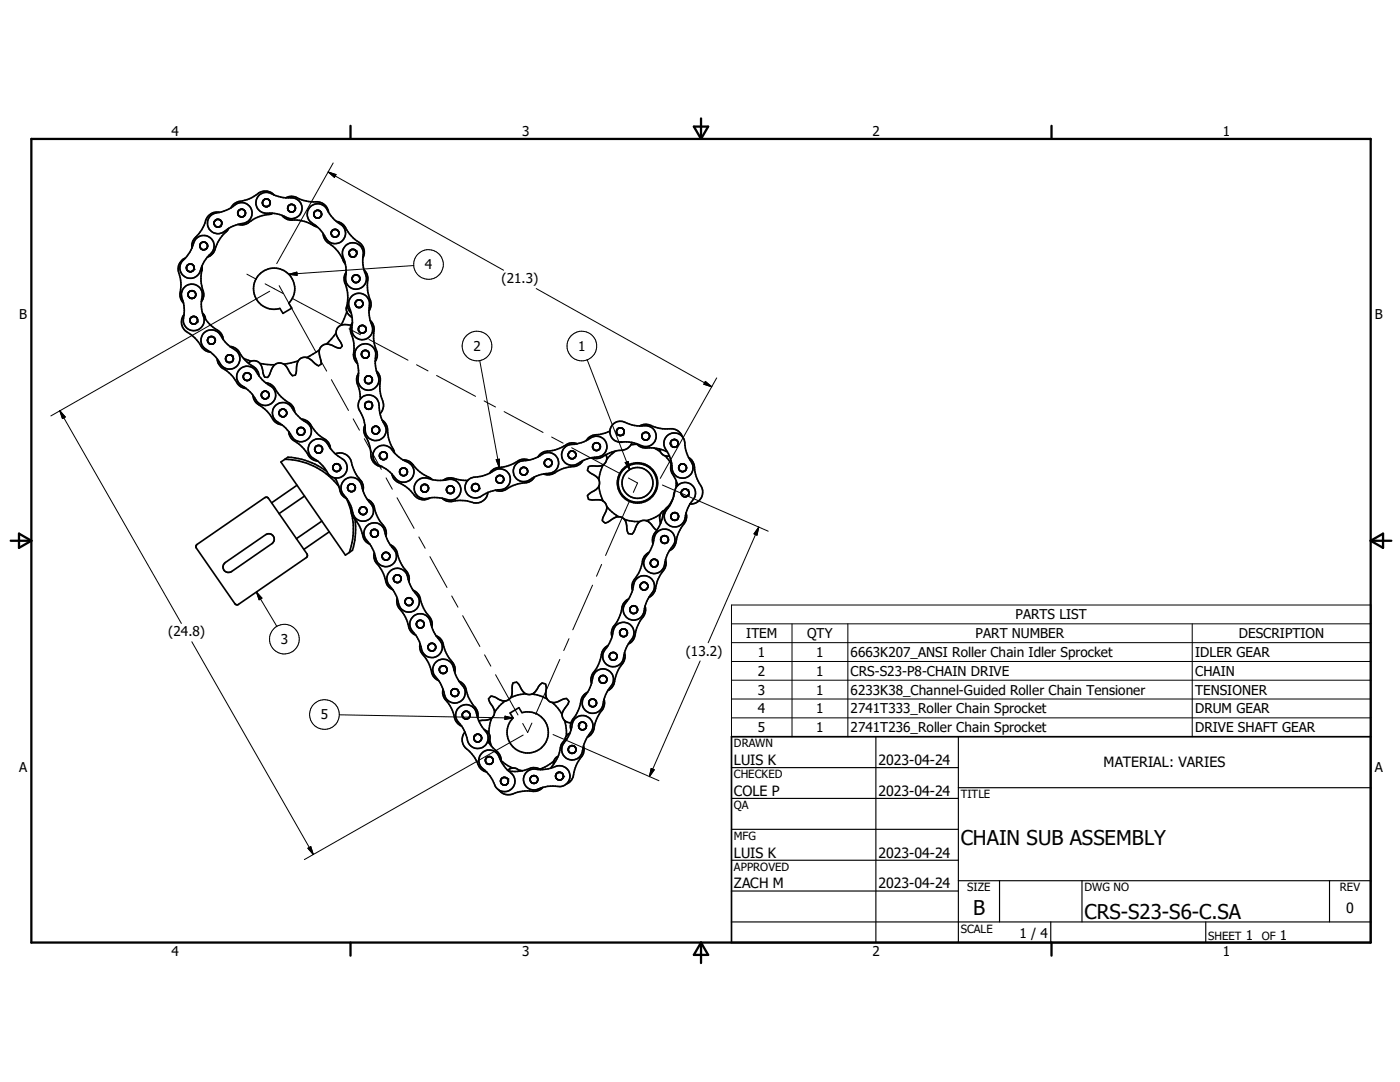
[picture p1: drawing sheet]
<svg xmlns="http://www.w3.org/2000/svg" width="279mm" height="216mm" viewBox="0 0 279 216" stroke-linecap="round" stroke-linejoin="round" font-family="sans-serif">
<g fill="none" stroke="#000" stroke-width=".33">
<path d="M51.7 38.9a2.27 2.27 0 0 1 2.9 0l2.4 .6a3.1 3.1 0 0 1 2.1 .2 2.11 2.11 0 0 1 .8 3.1 2.11 2.11 0 0 1-3.1 .4 8.8 8.8 0 0 0-4.1-.7 2.09 2.09 0 0 1-1-3.6zM53 39.7h.1M54.7 38.9a2.51 2.51 0 0 0-3.6 0 8.4 8.4 0 0 1-3.8 1.4l-.7 .5-.5 .7M57.1 39.5a2.44 2.44 0 0 1 2.6 .2 9.6 9.6 0 0 0 4 .6 2.33 2.33 0 0 1 1.9 2.1M36.8 57.4a2.13 2.13 0 0 1 2.7-.3 2.13 2.13 0 0 1 .7 2.6 8.2 8.2 0 0 0 .6 4 2.12 2.12 0 0 1-2.6 2.2 2.12 2.12 0 0 1-1.5-2.9 8.6 8.6 0 0 0-.5-4l.1-.9zM37 51.5a2.47 2.47 0 0 0-1.2 3.4 8.1 8.1 0 0 1 .1 4l.2 .8 .5 .7M37.3 53.7v.2M37.7 52.7a.78 .78 0 0 1 1 .5 .78 .78 0 0 1-.4 1 .78 .78 0 0 1-1-.3M37.7 52.7a.77 .77 0 0 0-.4 1.2M37.7 52.7l-.1 .1M39 47.8a2.12 2.12 0 0 1 3.3 0 2.12 2.12 0 0 1-.6 3.2 8.6 8.6 0 0 0-1.9 3.5 2.11 2.11 0 0 1-3.3 .4 2.11 2.11 0 0 1 .4-3.3 9 9 0 0 0 2-3.6zM40.3 53.2v.2a9.1 9.1 0 0 0 .3 5.1l-.1 1.2-.3 .5"/>
<path d="M40.3 53.2v.2M40.3 53.8v.2M42.9 44a.77 .77 0 0 1 1.1-.1 .77 .77 0 0 1 .1 1.1M42.9 44a.77 .77 0 0 0 .1 1.1 .77 .77 0 0 0 1.1-.1M42.9 44h.1M43.9 42.4a2.45 2.45 0 0 0-3 2.1 11.7 11.7 0 0 1-2.4 3.5l-.2 .9v.6M44.2 44.9l-.1 .1M45.5 45.7l-.2 .4a9.1 9.1 0 0 0-2.6 4.1l-.6 .7-.7 .4M45.6 45.6l-.5 .7M47.5 44.8a3.2 3.2 0 0 0 2.4-1.1 2.13 2.13 0 0 0-.5-2.9 2.13 2.13 0 0 0-2.9 .4 9.3 9.3 0 0 1-3.8 1.4 2.12 2.12 0 0 0-.8 3.3 2.12 2.12 0 0 0 3.3 0l.4-.3M47.5 44.8l-1.9 .8M47.8 43.2l.2 .1"/>
<path d="M48.7 41.9l.1 .2M48.8 43l-.1 .1M48.8 43l-.4 .3-.6-.1M48.8 42.1l.2 .5-.2 .4M48.8 42.1a.76 .76 0 0 0-1.1-.1 .76 .76 0 0 0 .1 1.2M48.9 42.2l.1 .2M51.5 55a4.1 4.1 0 0 1 6-.4 4.1 4.1 0 0 1 .1 5.9l.6 1-1.7 1-.6-1a4.1 4.1 0 0 1-4.6-1.6 4.1 4.1 0 0 1 .2-4.9zM54.1 42.6l-.4 .1a9.1 9.1 0 0 0-4.5 2l-.8 .2-.9-.1M54.4 42.6l-.9 .2M56.3 43a2.56 2.56 0 0 0 2.5 .9 9.8 9.8 0 0 1 4 1.1h.2M61.9 41.3a2.16 2.16 0 0 1 3.6 1 7.9 7.9 0 0 0 2.9 2.8 2.12 2.12 0 0 1-.6 3.3 2.12 2.12 0 0 1-3-1.4 11.7 11.7 0 0 0-3.1-3.1 2.13 2.13 0 0 1 .2-2.6zM62.4 44.9l.9 .4"/>
<path d="M62.9 43.3v.1M63.7 42h.1M64.5 46.6a2.67 2.67 0 0 0 1.5 2.2 9.3 9.3 0 0 1 2.6 3.2l.2 .1M67.2 44.2a2.64 2.64 0 0 1 2 1.7 8.8 8.8 0 0 0 2.9 2.8 2.47 2.47 0 0 1 .3 2.8M68.4 51.7l.5 1M69.1 54.3a2.47 2.47 0 0 0-.1 2.7 11.4 11.4 0 0 1 .4 4.2l.2 .6 .5 .7M69.9 51.1l.1 .1M70.3 59.1a2.15 2.15 0 0 1 2.6-.2 2.15 2.15 0 0 1 .8 2.5 8.7 8.7 0 0 0 .7 4 2.12 2.12 0 0 1-2.4 2.4 2.12 2.12 0 0 1-1.7-2.9 8.8 8.8 0 0 0-.7-4v-.9zM70.3 55.7v.2M72.6 53.8a9.2 9.2 0 0 1-.1-3.5 2.12 2.12 0 0 0-2.9-1.7 2.12 2.12 0 0 0-.9 3.2l.3 1.5 .1 1M72.6 53.8l.2 .5a2.13 2.13 0 0 1-1.5 3.4 2.13 2.13 0 0 1-2.2-2.9v-.5M72.6 53.8a3.1 3.1 0 0 1 .7 3.1l.3 2a3.3 3.3 0 0 1 .2 2.9l-.2 .3"/>
<path d="M36.7 62.8a2.45 2.45 0 0 0 1.1 3.8 8.8 8.8 0 0 1 2.6 2.9l.8 .5 .8 .3M37.9 63.9h.1M37.9 63.8v.3M37.9 63.8v.2M37.9 64.1a.77 .77 0 0 0 1.1 .5M37.9 64.1l.2 .3M38 63.5a.77 .77 0 0 1 1.2-.1 .77 .77 0 0 1-.2 1.2M38 63.5l-.1 .3M38 63.5v.1M39.2 64.5l-.2 .1M40.4 62.5l.3 .3 .3 .9M40.5 62.9a7.3 7.3 0 0 0 3.1 3.1 2.51 2.51 0 0 1 1 1.8"/>
<path d="M43.3 71.6a3.1 3.1 0 0 0 2.1 2.5l1.3 1.4a3.4 3.4 0 0 0 2.1 2h.3M44.6 67.8a9 9 0 0 0 2.7 2.3 2.12 2.12 0 0 1-.5 3.3 2.12 2.12 0 0 1-3.1-1.3l-.6-.8-1.1-1M44.6 67.8a2.9 2.9 0 0 0-2.2-2 2.14 2.14 0 0 0-2.3 1.7 2.14 2.14 0 0 0 1.5 2.5l.4 .3M45.1 72a.78 .78 0 0 0 1.3-.1 .78 .78 0 0 0-.6-1.1 .78 .78 0 0 0-.8 1l.2 .2M45.2 72.1h.1M45.9 69.1a2.46 2.46 0 0 1 2.2 1.7 8.6 8.6 0 0 0 2.9 2.6l.5 .8 .2 .8M48 73.6a2.16 2.16 0 0 1 3.4 1 8.6 8.6 0 0 0 3 2.7 2.13 2.13 0 0 1-.5 3.4 2.13 2.13 0 0 1-3.1-1.3 8.6 8.6 0 0 0-3-2.8 2.06 2.06 0 0 1 .2-3zM48.6 71.5l1.5 .6M50.1 72.1a1.61 1.61 0 0 1 1.8 .4M50.1 72.1l-.5 .4M50.5 78.9a2.62 2.62 0 0 0 1.6 2.2 10.8 10.8 0 0 1 2.8 3.1l.5 .3 .9 .3M51.9 72.5l.3 .6 .6 2.2h.6l1-2 .4-.5"/>
<path d="M51.9 72.5l2.9 .3M52.2 78.6v.3M52.3 79.3h.1M53 76.4a3.1 3.1 0 0 1 2.5 2l1.7 1.7a2.57 2.57 0 0 1 1.6 2.2M53.4 78.2h.1M56.6 72.7a1.59 1.59 0 0 0-1.8 .1M59.5 72l-.3 .9-.1 1.5-.2 .4-.5 .2-1.2-1.9-.6-.4M59.5 72l-2.9 .7M61.2 71.3a1.52 1.52 0 0 0-1.7 .7M63.7 69.8l-2.5 1.5M63.7 69.8v1l.4 1.1v.8l-.5 .3-.3-.1-1.2-1.1-.9-.5M65.1 68.6l-.8 .4-.6 .8"/>
<path d="M67.1 66.4l.2 .7 1 2-.4 .4h-.3l-1.5-.7-1-.2M67.1 66.4l-2 2.2M68 64.9a1.54 1.54 0 0 0-.9 1.5M68 64.9l1-.1 1.1 .1M69.2 62.2l.4 .6 .7 .6M69.2 62.2l-1.2 2.7M69.3 60.8l-.2 .7 .1 .7M70.1 64.9a3.5 3.5 0 0 0 .3 2.6 9 9 0 0 1 .2 3.5l.2 .9 .6 .7M70.3 64.4l-.2 .5M70.9 60.8h.1M71 60.2l-.1 .1M71.3 69.4a2.13 2.13 0 0 1 2.7-.5 2.13 2.13 0 0 1 .9 2.6 8.7 8.7 0 0 0 .7 4 2.12 2.12 0 0 1-2.4 2.4 2.12 2.12 0 0 1-1.7-3 8.7 8.7 0 0 0-.7-3.9l.1-.9z"/>
<path d="M71.6 74.5a2.64 2.64 0 0 0-.1 2.7l.4 1.4v1M71.6 66l.1 .1M72.1 79.4a2.13 2.13 0 0 1 2.5-.3 2.13 2.13 0 0 1 1.1 2.3 8.4 8.4 0 0 0 1.3 3.8 2.12 2.12 0 0 1-2 2.7 2.12 2.12 0 0 1-2.1-2.6 8.3 8.3 0 0 0-1.3-3.8 2.09 2.09 0 0 1 .5-2.1zM72.1 70.8l.1 .1M72.2 70.3a.78 .78 0 0 1 1.1-.3 .78 .78 0 0 1 .3 1.1 .78 .78 0 0 1-1.1 .2M72.2 70.3l-.1 .5 .4 .5M72.2 70.3v.1M72.5 71.3l.2 .1M73.7 70.7h.1M73.9 64a3 3 0 0 1 .7 3 9 9 0 0 0 .7 3.5l-.1 .8-.3 .8M74.3 75.5v.2M75.1 74a3 3 0 0 1 .7 3.1 11.3 11.3 0 0 0 .7 3.7l-.2 1.1-.4 .7"/>
<path d="M55.7 82.6l.1 .2M56.9 91.7l.6-.5a14.5 14.5 0 0 1 7.7 2.9M56.9 91.7l-.8 .5 12.8 18.6 .8-.6M56.9 91.7a13.9 13.9 0 0 1 10.7 5.4M57.6 86.1a2.57 2.57 0 0 0 1.6 2.2 8.7 8.7 0 0 1 2.6 3l.8 .5 .8 .2M58.8 82.3l1.4 1.4a2.88 2.88 0 0 1 1.9 2.2 2.13 2.13 0 0 1-1.7 2.2 2.13 2.13 0 0 1-2.4-1.5l-1-1.2-.7-.6M58.8 82.3l-.2-.4a2.15 2.15 0 0 0-3.6-1 2.15 2.15 0 0 0 .9 3.6l.4 .3M59.3 96.8l-5.1 3.5M59.4 85.7l-.1 .1M59.4 86.5l.1 .1M60.2 83.6a2.55 2.55 0 0 1 2.1 1.7 6.7 6.7 0 0 0 2.7 2.4l.6 .7 .4 1.1M60.5 85.5h.1"/>
<path d="M60.8 99l-5.1 3.5M66 89.5l1.4 1.4a2.79 2.79 0 0 1 1.9 2.2 2.13 2.13 0 0 1-1.8 2.3 2.13 2.13 0 0 1-2.4-1.5l-.6-.9-1.1-1M66 89.5a2.88 2.88 0 0 0-2.2-1.9 2.13 2.13 0 0 0-2.3 1.7 2.13 2.13 0 0 0 1.5 2.4l.4 .3M66.5 93.6v.1M66.7 95.3l.4 .4M66.8 95.4l.9 1.9a2.54 2.54 0 0 0 1.5 2.2M66.9 90.6a2.43 2.43 0 0 1 3.4 2.2 8.2 8.2 0 0 0 1.9 3.4l.3 .8-.1 .9M67 92.6h-.2M69.1 99.5l.9 2.4M72.4 97.9l-.1-.5a2.14 2.14 0 0 0-3.1-1.9 2.14 2.14 0 0 0-.3 3.6l.3 .4M72.4 97.9a10.1 10.1 0 0 0 1.9 3.1 2.12 2.12 0 0 1-1.5 3 2.12 2.12 0 0 1-2.5-2.2l-.3-1-.8-1.3M72.8 84.8a2.45 2.45 0 0 0 .4 2.7 8.5 8.5 0 0 1 .9 3.9 2.37 2.37 0 0 0 2.2 1.7"/>
<path d="M73.3 99.6a2.53 2.53 0 0 1 1.5 2.2 11.5 11.5 0 0 0 2.1 3.7l.2 .9-.1 .6M74.4 85.4l-.1 .1M76.3 83.8a3.1 3.1 0 0 1 1.1 3 10.9 10.9 0 0 0 1.3 3.4v.2M77.1 90.4h.1M78.2 94.6a2.5 2.5 0 0 0 1.8 1.9 8.8 8.8 0 0 1 3 2.7 2.33 2.33 0 0 0 2.8 .1M80.4 91.8a9.6 9.6 0 0 1-2.6-2.5 2.12 2.12 0 0 0-3.2 .8 2.12 2.12 0 0 0 1.6 3l.8 .5 1.2 1M80.4 91.8a2.98 2.98 0 0 1 2.2 1.9 2.13 2.13 0 0 1-1.5 2.4 2.13 2.13 0 0 1-2.6-1.1l-.3-.4M80.4 91.8a2.46 2.46 0 0 1 2.3 1.3 9.2 9.2 0 0 0 3.4 2.4l.1 .2M83.3 95.9a2.25 2.25 0 0 1 2.6-.3 8.6 8.6 0 0 0 4.1 0 2.11 2.11 0 0 1 1.9 2.8 2.11 2.11 0 0 1-3.2 1.1 8.3 8.3 0 0 0-4 0 2.1 2.1 0 0 1-1.9-1.3 2.1 2.1 0 0 1 .5-2.3zM84 97.6l.4 .5M84 97.6v.1M84.1 97.1a.77 .77 0 0 1 1-.4 .77 .77 0 0 1 .3 1.1 .77 .77 0 0 1-1 .3"/>
<path d="M84.1 97.1l-.1 .5M84.1 97.1l-.1 .1M84.3 98.1h.1M88.4 95.8a3 3 0 0 1 3.1-.1l1.9 .1M89.1 97.8l.1 .2M93.3 95.9a3.2 3.2 0 0 1 2.5-.8 9.1 9.1 0 0 0 3.3-1.4 2.11 2.11 0 0 1 2.7 1.8 2.11 2.11 0 0 1-2.4 2.2 9.7 9.7 0 0 0-3.8 1.5 2.08 2.08 0 0 1-2.4-.7 2.08 2.08 0 0 1 .1-2.6zM97.4 98.3a2.45 2.45 0 0 1-3.6 1.8 8.2 8.2 0 0 0-4 0l-.8-.2-.8-.5M102.9 92.7l1-.7a9 9 0 0 0 4.8-1.6 2.11 2.11 0 0 1 2.8 1.9 2.11 2.11 0 0 1-2.5 2.2 8.4 8.4 0 0 0-3.8 1.5 2.08 2.08 0 0 1-2.4-.8 2.08 2.08 0 0 1 .1-2.5zM104.3 93.3h.1M104.8 94.7h.1M105.6 91.8a2.99 2.99 0 0 0-3.1 .7 9.6 9.6 0 0 1-3.4 .9l-1 .6-.4 .4M106.7 95.2a2.48 2.48 0 0 1-2.4 1.2 9.1 9.1 0 0 0-3.7 1.4l-.9 .2-.8-.2"/>
<path d="M113.9 91.5h.2M114 90h.1M114.5 91.5h.1M115.2 88.6a2.99 2.99 0 0 0-3.1 .7 11.7 11.7 0 0 1-3.7 .9l-.5 .3-.6 .7M116.3 91.9a2.6 2.6 0 0 1-2.4 1.2 8.3 8.3 0 0 0-3.7 1.5l-.8 .1-.9-.1M117 87.9l-1 .4-1.4 .4a2.14 2.14 0 0 0-2.4 2.8 2.14 2.14 0 0 0 3.6 .7l.9-.4 1.4-.5M117 87.9a3.1 3.1 0 0 1 2.5-.8 2.12 2.12 0 0 1 1.6 2.5 2.12 2.12 0 0 1-2.5 1.6l-.5 .1M118.3 89v.2M119.5 97a4.8 4.8 0 0 1-1.9 1.5l-.2 .2a.7 .7 0 0 0 .3 1h1.8l.9 .3M119.5 97l.3 1.5 .6 1.5M119.5 95.7l.2 .7-.2 .6M120.4 92.7l-1.1 .3h-1.6a.7 .7 0 0 0-.5 .8 .7 .7 0 0 0 .7 .6l.2 .1a2.95 2.95 0 0 1 1.4 1.2"/>
<path d="M120.4 92.7l-.6 1.5-.3 1.5M121 90.7l.1 1M121.1 91.7l-.2 .6-.5 .4M121.7 86a11.3 11.3 0 0 1-3.6 1l-.5 .3-.6 .6M122.8 90l-1.7 1.7M123.8 88.2h1.7l1.5 .3M124.2 88.2h-.5M126.1 88.3a2.46 2.46 0 0 1-2.6 1.6 8.8 8.8 0 0 0-3.6 1.4l-.9 .2-.8-.2M127 88.5a3 3 0 0 0 3.1 .9l1.4 .2 1.7 .6M127.1 88.7l-1.2 .1M127.6 85a9.6 9.6 0 0 1-3.4-.9 2.09 2.09 0 0 0-2.5 1.8 2.09 2.09 0 0 0 2.1 2.3M127.6 85a2.97 2.97 0 0 1 2.6 .5 2.13 2.13 0 0 1 .2 2.9 2.13 2.13 0 0 1-2.9 .3l-.5-.2"/>
<path d="M127.6 85a2.56 2.56 0 0 1 2.7 .1 8.4 8.4 0 0 0 4 .5 2.44 2.44 0 0 1 1.9 1.5M130.5 89.4l1.3 .8M131.7 89.6l.1 .6M131.8 90.2l.4 .5 .6 .3M132.8 91h.8M132.8 91l1.2 1.6M133.1 87a2.14 2.14 0 0 1 2.5-.4 2.14 2.14 0 0 1 1.1 2.3 8.5 8.5 0 0 0 1.5 3.7 2.12 2.12 0 0 1-1.9 2.8 2.12 2.12 0 0 1-2.2-2.5 8.5 8.5 0 0 0-1.5-3.7 2.05 2.05 0 0 1 .5-2.2zM134 92.4a2.9 2.9 0 0 0 .8 3.1l.5 1.4M134.4 99.3l-1.1 1.8M134.6 98.1l-.2 1M134.7 87.7h.1M134.9 95.9v1.4"/>
<path d="M135.3 96.8a2.09 2.09 0 0 1 2.8 .1 2.09 2.09 0 0 1 .2 2.8 8.2 8.2 0 0 0-1.7 4.2 2.12 2.12 0 0 1-3.3 .8 2.12 2.12 0 0 1 .1-3.4 12.4 12.4 0 0 0 1.5-4zM137.4 91.3a2.56 2.56 0 0 1 1.2 2.4 8.8 8.8 0 0 0 1.5 3.7 2.39 2.39 0 0 1-2.4 3.2M39.3 108.6l13.6-9.3 .3-.1 .4 .2 7.7 11.1 .1 .4-.2 .4-13.9 9.4-.4-.2-7.7-11.2-.1-.3zM44.8 112.4l8.2-5.7a1.09 1.09 0 0 1 1.6 .3 1.09 1.09 0 0 1-.3 1.5l-8.1 5.5a1.1 1.1 0 0 1-1.4-.2 1.1 1.1 0 0 1 0-1.4zM64.2 104l-5.1 3.5M65.7 106.1l-5.1 3.5M70.1 101.2a2.57 2.57 0 0 0 .9 2.6 11.2 11.2 0 0 1 1.7 3.9l.4 .4 .7 .5M70.3 102.8a14.2 14.2 0 0 1-.6 7.4M70.8 103.6a14.6 14.6 0 0 1-.5 6.2l-.6 .4M71.7 102.2h.1M73.1 102.4l-.1 .1M73.1 101.5h.1"/>
<path d="M73.2 105a2.14 2.14 0 0 1 2.4-.5 2.14 2.14 0 0 1 1.3 2 9 9 0 0 0 2 3.5 2.12 2.12 0 0 1-1.5 3 2.12 2.12 0 0 1-2.5-2.1 8 8 0 0 0-2-3.5 2.07 2.07 0 0 1 .3-2.4zM74.7 110.3a2.57 2.57 0 0 0 .8 2.6 11.1 11.1 0 0 1 1.8 3.8l.4 .5 .7 .5M75.4 106l.1 .2M76.3 111.3h.1M77.7 110.6h.1M77.9 108.7a2.55 2.55 0 0 1 1.5 2.2 8.9 8.9 0 0 0 2 3.4l.3 .9-.1 .8M79.3 119.4a2.62 2.62 0 0 0 .8 2.5 7 7 0 0 1 1.5 3.4l.4 .8 1 .6M81.6 116.1a12.2 12.2 0 0 0 2 3.3 2.12 2.12 0 0 1-1.7 2.7 2.12 2.12 0 0 1-2.5-2.1l-.3-1-.7-1.3M81.6 116.1l-.2-.5a2.13 2.13 0 0 0-3-2 2.13 2.13 0 0 0-.3 3.7l.3 .4M82.3 119.6v.1M82.4 117.8a2.63 2.63 0 0 1 1.6 2.2 11.4 11.4 0 0 0 2.1 3.7l.2 .9-.1 .5M120.4 100l.5 .5 .2 .5"/>
<path d="M121.1 101l-.1 1-.6 1.1a.74 .74 0 0 0 .1 1 .74 .74 0 0 0 1-.1l1.4-.8 .5-.1M121.1 101l1.1 1.2 1.2 .9M123.4 103.1l.7 .1 .5 .4M124.6 103.6a7.2 7.2 0 0 0 3.1 .5M124.6 103.6l.4 .8 .1 1.3a.71 .71 0 0 0 .5 .9 .71 .71 0 0 0 .9-.5l.6-1.3 .6-.7M125.5 119.5a2.47 2.47 0 0 0-1.5 2.3 8.5 8.5 0 0 1-1.7 3.5l-.3 .9 .1 .9M126.9 115.6a2.12 2.12 0 0 1 3.2-.1 2.12 2.12 0 0 1-.3 3.2 8.6 8.6 0 0 0-1.4 3.8 2.11 2.11 0 0 1-3.3 .8 2.11 2.11 0 0 1 .1-3.4 8.1 8.1 0 0 0 1.4-3.8zM127.8 117v.2M127.8 116.7h.1M128.9 103.9l.8 .5 1.4 1.4M128.9 103.9l-.6-.1-.6 .3M129.2 117.3h.1"/>
<path d="M129.5 110.2a2.51 2.51 0 0 0-1.4 2.3 8.5 8.5 0 0 1-1.8 3.5l-.2 .9 .1 .9M131 106.4a2.12 2.12 0 0 1 3.2-.2 2.12 2.12 0 0 1-.3 3.2 8.6 8.6 0 0 0-1.4 3.8 2.12 2.12 0 0 1-3.3 .8 2.12 2.12 0 0 1 .1-3.4 8.2 8.2 0 0 0 1.4-3.8zM131.8 102.6a2.51 2.51 0 0 0 0 1.8M131.8 102.6l-1.4 .8-1.5 .5M131.8 104.4h.1M131.9 107.5v.3M131.9 107.4h.1M132.6 101.8l-.4 .2-.4 .6M132.8 111.7a3 3 0 0 1-1 3 9.9 9.9 0 0 0-1.1 3.3l-.5 .7-.7 .5M133.3 108v.1M133.4 101.1a2.57 2.57 0 0 0-1.2 2.1 8.8 8.8 0 0 1-1.8 3.6l-.2 .8 .1 .9M133.6 100.9l-.2 .2"/>
<path d="M134 102.7l-.1 .2M136.9 102.4a3 3 0 0 1-1 3 9.4 9.4 0 0 0-1.1 3.3l-.5 .7-.7 .5M80.9 120.3v.1M83.8 128.4a2.57 2.57 0 0 0 .9 2.6 8.6 8.6 0 0 1 1.6 3.6l.5 .7 .8 .5M85.5 129.4h.1M85.6 128.7l-.2 .3M86.2 125.1a8.9 8.9 0 0 0 1.8 3.1 2.12 2.12 0 0 1-1.4 3 2.12 2.12 0 0 1-2.6-2.2l-.3-.9-.7-1.4M86.2 125.1l-.2-.4a2.14 2.14 0 0 0-3.1-2 2.14 2.14 0 0 0-.2 3.7l.3 .3M86.8 128.7h.1M87 126.8a2.54 2.54 0 0 1 1.6 2.2 8.8 8.8 0 0 0 1.9 3.5l.3 .8v.9M87.8 133.2v.1M88 134.2l.1 .1"/>
<path d="M88.4 137.5a2.57 2.57 0 0 0 .9 2.6 9.1 9.1 0 0 1 1.6 3.6l.5 .7 .7 .5M90 138.5h.1M90.8 134.2l.3 .9 .9 1.3a2.13 2.13 0 0 1-.3 3.7 2.13 2.13 0 0 1-3.1-2l-.5-1.4-.5-.9M90.8 134.2l-.2-.5a2.14 2.14 0 0 0-3.1-2 2.14 2.14 0 0 0-.3 3.7l.4 .4M91.4 137.8h.1M91.6 135.9a2.53 2.53 0 0 1 1.5 2.2 11.7 11.7 0 0 0 2.1 3.7l.2 .6-.1 .9M100.8 139.9a4.3 4.3 0 0 1-2.2-.9l-.3-.1a.67 .67 0 0 0-.6 .4 .67 .67 0 0 0 0 .7l.9 1.5 .1 .7M100.8 139.9l-1.2 1-.9 1.3M101.9 139.2l-.5 .5-.6 .2M104.9 138.4a4.4 4.4 0 0 1-1.4-1.9l-.4-.4-.4 .1a.8 .8 0 0 0-.5 .9v1.3l-.3 .8M104.9 138.4l.7 .2 .6-.1M104.9 138.4l-1.5 .3-1.5 .5"/>
<path d="M106.2 138.5a4.1 4.1 0 0 0 1.6-1.9 .74 .74 0 0 1 .9-.2 .74 .74 0 0 1 .3 1l-.1 1.2 .3 .9M106.2 138.5l1.5 .3 1.5 .7M109.2 139.5l.4 .4 .6 .3M117.3 138.1a2.93 2.93 0 0 0-1.1 2.7 2.13 2.13 0 0 0 2.5 1.5 2.13 2.13 0 0 0 1.7-2.3l.1-.5M117.3 138.1a9.8 9.8 0 0 0 1.1-3.4 2.12 2.12 0 0 1 3.3-.7 2.12 2.12 0 0 1-.1 3.3l-.7 1.3-.4 .9M117.3 138.1a2.58 2.58 0 0 0-1.5 2.3 8.8 8.8 0 0 1-1.7 3.6l-.3 .8 .2 .9M119.6 135.3h.1M120.5 139.6a2.58 2.58 0 0 1-.7 2.5 8.9 8.9 0 0 0-1.4 3.8l-.5 .7-.7 .5M121 135.9v.1M121.4 128.8a2.47 2.47 0 0 0-1.5 2.3 8.8 8.8 0 0 1-1.7 3.6l-.3 .8 .2 .9M123 124.7a2.12 2.12 0 0 1 3.1 .2 2.12 2.12 0 0 1-.4 3.1 8.5 8.5 0 0 0-1.4 3.8 2.12 2.12 0 0 1-3.3 .8 2.12 2.12 0 0 1 .1-3.4 8.6 8.6 0 0 0 1.4-3.8zM123.7 126h.1"/>
<path d="M124.6 130.3a3.1 3.1 0 0 1-1 3 10 10 0 0 0-1.1 3.3l-.5 .7-.7 .5M125.1 126.6h.1M125.9 122.2l.1 .1M126.3 120.9l-.2 .1M127.1 121.3l.1 .2M127.2 121.5a.78 .78 0 0 1-.4 .9 .78 .78 0 0 1-.9-.2M127.2 121.5a.78 .78 0 0 0-1.1-.5 .78 .78 0 0 0-.2 1.2M128.7 120.9a3 3 0 0 1-1 3 9.9 9.9 0 0 0-1.1 3.3l-.5 .8-.7 .5M91.3 141.5a2.16 2.16 0 0 1 2.4-.8 2.16 2.16 0 0 1 1.5 2.1 8.7 8.7 0 0 0 2 3.5 2.12 2.12 0 0 1-1.5 3 2.12 2.12 0 0 1-2.5-2.1 8.3 8.3 0 0 0-2-3.6 2.11 2.11 0 0 1 .1-2.1zM92.4 142.2a.76 .76 0 0 1 1.3 .2M92.4 142.2a.77 .77 0 0 0 .5 1.3 .77 .77 0 0 0 .8-1.1M92.4 142.2l-.1 .2"/>
<path d="M92.8 146.1a2.43 2.43 0 0 0 .7 3.7 12.2 12.2 0 0 1 2.4 3.5l.7 .6 .5 .2M93.6 142.2l.1 .2M94.6 147.5a.77 .77 0 0 1 .8-1 .77 .77 0 0 1 .6 1.1 .77 .77 0 0 1-1.2 .2M94.6 147.5l.2 .3M94.6 147.3v.2M94.8 147.8l.1 .1M96.6 145.6l1 .8M97.3 147.9l.8 1.1a4.9 4.9 0 0 1 1.8 2.1l.1 .8M97.6 146.4l.2 .4-.1 .8M97.7 147.6l.4 1.3M97.7 147.6l-.2 .5M98.1 143.3l-.4 1.5-.1 1.6"/>
<path d="M98.1 143.3a4.1 4.1 0 0 1-2.4 .5h-.1M98.3 152.1l-.1 .2M98.7 142.2l-.2 .6-.4 .5M100 151.9a2.99 2.99 0 0 0-1.8-2.2 2.13 2.13 0 0 0-2.5 1.4 2.13 2.13 0 0 0 1.1 2.6l.3 .4M100 151.9l1.2 1.7a3.3 3.3 0 0 1 1.4 1.5 2.13 2.13 0 0 1-1.5 2.8 2.13 2.13 0 0 1-2.6-1.8l-.7-1.3-.7-.7M100 151.8l1.3 1 1 .4M101.3 155.4l.1 .2M101.5 153.9h2.2M101.8 142.3l1.8-1.1 .6 1a4.1 4.1 0 0 1 5.2 4.2 4.1 4.1 0 0 1-5.8 3.5 4.1 4.1 0 0 1-1.2-6.6zM102.3 153.2l.6 .1 .6 .3M102.3 153.2l-1 .5M103.5 153.6l.8 .2"/>
<path d="M103.5 153.6l.2 .3M105.3 153.9l1-.4a9.3 9.3 0 0 0 5.1-.7 2.12 2.12 0 0 1 2.3 2.4 2.12 2.12 0 0 1-2.9 1.7 8.7 8.7 0 0 0-3.9 .7 2.09 2.09 0 0 1-2.3-1.2 2.09 2.09 0 0 1 .7-2.5zM107.6 153.4a2.53 2.53 0 0 0-2.4 .1l-1.5 .4M107.6 153.4l.3 .2M107.6 153.4h.3M107.9 153.4l.4 .1M108.3 157.1a2.63 2.63 0 0 1-2.6 .7 8.7 8.7 0 0 0-3.9 .7 2.39 2.39 0 0 1-2.2-.8M110.2 140.2a3.8 3.8 0 0 0 2.3-.7l.3-.1a.69 .69 0 0 1 .5 1.1l-.1 .2a3.5 3.5 0 0 0-1 1.9M110.2 140.2l1.1 1.1 .9 1.3M110.5 151.8l-1.2 1-1.4 .6M110.5 151.8v.7M110.9 154.8a.79 .79 0 0 0 .5 .8 .79 .79 0 0 0 .9-.3"/>
<path d="M110.9 154.8v.2M111.1 154.3l-.2 .5M111.1 154.3a.78 .78 0 0 1 1 0 .78 .78 0 0 1 .2 1M111.1 154.3l-.1 .2M111.4 150.9l-.5 .4-.4 .5M112.2 142.6l.1 .6 .4 .6M112.4 155.1l-.1 .2M112.7 143.8l.6 .3 .6 .2M112.7 143.8l.3 1.5v1.6M113 146.9l-.3 .8M113.2 147.4a2.83 2.83 0 0 0-1 2.7 2.13 2.13 0 0 0 2.4 1.5 2.13 2.13 0 0 0 1.7-2.3l.2-.4M113.2 147.4a9.4 9.4 0 0 0 1.1-3.4 2.12 2.12 0 0 1 3.3-.7 2.12 2.12 0 0 1-.1 3.3l-.5 .9-.5 1.4"/>
<path d="M113.2 147.4a2.92 2.92 0 0 0-1.6 2.8 10 10 0 0 1-1.6 3.1M113.8 146.3l-.8 .6M115.5 144.6h.1M115.6 145.2h.1M116.5 148.9a2.58 2.58 0 0 1-.8 2.5 11.3 11.3 0 0 0-1.5 4l-.5 .6-.7 .4M116.9 145.2h.1M146 147h127.6v41.1h-127.6z"/>
<circle cx="38.3" cy="58.8" r=".78"/>
<circle cx="40.7" cy="49.1" r=".77"/>
<circle cx="53.1" cy="40.5" r=".78"/>
<circle cx="58.2" cy="41.5" r=".77"/>
<circle cx="63.4" cy="42.7" r=".78"/>
<circle cx="66.9" cy="46.5" r=".77"/>
<circle cx="70.4" cy="50.5" r=".77"/>
<circle cx="71.1" cy="55.6" r=".77"/>
<circle cx="42.2" cy="67.9" r=".78"/>
<circle cx="49.3" cy="75.2" r=".77"/>
<circle cx="52.9" cy="78.8" r=".77"/>
<circle cx="71.7" cy="60.6" r=".77"/>
<circle cx="72.3" cy="65.7" r=".78"/>
<circle cx="73.5" cy="75.8" r=".78"/>
<circle cx="56.5" cy="82.4" r=".77"/>
<circle cx="60.1" cy="86.1" r=".77"/>
<circle cx="63.6" cy="89.7" r=".78"/>
<circle cx="67.2" cy="93.3" r=".77"/>
<circle cx="70.1" cy="97.3" r=".78"/>
<circle cx="73.6" cy="80.9" r=".77"/>
<circle cx="75" cy="85.8" r=".77"/>
<circle cx="76.5" cy="90.9" r=".78"/>
<circle cx="80.5" cy="94.2" r=".78"/>
<circle cx="89.9" cy="97.7" r=".77"/>
<circle cx="94.9" cy="97.3" r=".77"/>
<circle cx="99.8" cy="95.6" r=".78"/>
<circle cx="104.5" cy="94" r=".77"/>
<circle cx="109.4" cy="92.4" r=".78"/>
<circle cx="114.2" cy="90.8" r=".78"/>
<circle cx="119" cy="89.1" r=".77"/>
<circle cx="123.8" cy="86.1" r=".78"/>
<circle cx="127.2" cy="96.4" r="3.1"/>
<circle cx="127.2" cy="96.4" r="3.9"/>
<circle cx="127.2" cy="96.4" r="4"/>
<circle cx="128.9" cy="87" r=".78"/>
<circle cx="134.6" cy="88.5" r=".77"/>
<circle cx="136.2" cy="93.3" r=".77"/>
<circle cx="136.7" cy="98.4" r=".77"/>
<circle cx="72.5" cy="101.9" r=".77"/>
<circle cx="74.7" cy="106.4" r=".78"/>
<circle cx="77" cy="111" r=".77"/>
<circle cx="79.3" cy="115.5" r=".77"/>
<circle cx="128.5" cy="117" r=".78"/>
<circle cx="130.6" cy="112.4" r=".77"/>
<circle cx="132.6" cy="107.7" r=".77"/>
<circle cx="134.6" cy="103.1" r=".77"/>
<circle cx="81.6" cy="120" r=".77"/>
<circle cx="83.9" cy="124.5" r=".77"/>
<circle cx="86.2" cy="129.1" r=".77"/>
<circle cx="88.5" cy="133.6" r=".77"/>
<circle cx="90.8" cy="138.2" r=".77"/>
<circle cx="120.4" cy="135.6" r=".77"/>
<circle cx="122.4" cy="131" r=".78"/>
<circle cx="124.4" cy="126.3" r=".77"/>
<circle cx="97.7" cy="151.7" r=".78"/>
<circle cx="100.7" cy="155.9" r=".77"/>
<circle cx="106.6" cy="155.5" r=".78"/>
<circle cx="114.2" cy="149.6" r=".77"/>
<circle cx="116.3" cy="144.9" r=".78"/>
<circle cx="118.3" cy="140.2" r=".77"/>
</g>
<g fill="#000">
<circle cx="38.7" cy="53.7" r=".17"/>
<circle cx="43.9" cy="45.2" r=".17"/>
<circle cx="53.1" cy="41.2" r=".17"/>
<circle cx="69.7" cy="50.7" r=".17"/>
<circle cx="71.1" cy="50.1" r=".17"/>
<circle cx="39.4" cy="64.2" r=".17"/>
<circle cx="46.3" cy="71" r=".17"/>
<circle cx="67.1" cy="92.5" r=".17"/>
<circle cx="67.9" cy="93.5" r=".17"/>
<circle cx="73.8" cy="80.2" r=".17"/>
<circle cx="73.9" cy="81.6" r=".17"/>
<circle cx="75.8" cy="91.3" r=".17"/>
<circle cx="84.9" cy="96.7" r=".17"/>
<circle cx="94.3" cy="97.8" r=".17"/>
<circle cx="95.6" cy="97.5" r=".17"/>
<circle cx="123.5" cy="86.9" r=".17"/>
<circle cx="124.2" cy="86.8" r=".17"/>
<circle cx="133.8" cy="88.7" r=".17"/>
<circle cx="137.2" cy="97.8" r=".17"/>
<circle cx="137.4" cy="98.8" r=".17"/>
<circle cx="94.7" cy="146.8" r=".17"/>
<circle cx="95.2" cy="148" r=".17"/>
<circle cx="100.8" cy="156.6" r=".17"/>
<circle cx="101.3" cy="155.5" r=".17"/>
<circle cx="111.3" cy="154.2" r=".17"/>
<circle cx="112.4" cy="155" r=".17"/>
<circle cx="115.5" cy="144.7" r=".17"/>
</g>
<g fill="none" stroke="#000" stroke-width=".46">
<path d="M6.3 27.7h267.3v160.4h-267.3zM70 25.1v2.6M138.5 25.3h2.8l-1.4 2.4zM139.9 23.6v4.1M209.9 25.1v2.6M2.1 107.9h4.2M3.8 106.5l2.5 1.4-2.5 1.4zM273.6 107.9h4.1M273.6 107.9l2.4-1.4v2.8zM70 188.1v2.6M139.9 188.1v4.1M139.9 188.1l1.4 2.4h-2.8z"/>
<path d="M209.9 188.1v2.6"/>
</g>
<g fill="none" stroke="#000" stroke-width=".23">
<path d="M146 153.2h45.3M146 159.3h45.3M174.8 147v41.1M191.3 157.2h82.3M191.3 147v41.1M146 165.5h45.3M146 171.6h45.3M146 177.8h45.3M191.3 175.7h82.3M199.5 175.7v8.3M215.9 175.7v8.3M265.3 175.7v8.3"/>
<path d="M146 184h127.6M209.7 184v4.1M240.6 184v4.1"/>
</g>
<g fill="none" stroke="#000" stroke-width=".2">
<path d="M65.5 34.3l35 19.6M65.5 34.3l1.6 .5-.4 .6zM66.5 32.5l-11.3 20.1M49.3 54.7l1.9 1M52.9 56.6l3.6 2M53.8 58.1l-43.7 24.9M55.7 57l7.3 13.1M57.6 54.7l1.6-.4 .1 .6zM58.2 59.5l9.7 5.2M82.6 53l-25 1.7M107 57.6l35 19.6M63.9 71.8l1.3 2.3"/>
<path d="M66.1 75.8l3.4 6.1M69.6 65.6l2.3 1.2M73.6 67.7l7.8 4.2M83.1 72.8l2.3 1.2M87.1 74.9l7.8 4.2M95.7 72l3.9 21.3M96.6 80l2.3 1.2M117.2 71.8l8.5 21.9M140.8 76.1l1.2 1.1-1.5-.5zM143 75.4l-11.2 20.1M11.9 82l24.3 42.4M11.9 82l1.1 1.2-.5 .3z"/>
<path d="M70.5 83.6l1.2 2.2M72.7 87.5l3.4 6.2M77 95.4l1.3 2.2M79.2 99.3l3.4 6.1M99 91.7l.7-.1-.1 1.7zM100.6 82.1l7.8 4.2M110.1 87.2l2.3 1.2M114.1 89.3l9.6 5.2M124.8 92.3l.6-.2 .3 1.6zM125.4 95.4l1.8 1-.8 1.9M132.2 96.8l21.1 9.2M51.2 118.1l4.1 6.9"/>
<path d="M51.2 118.1l1.1 1.3-.6 .3zM83.6 107.1l1.3 2.3M85.8 111.1l3.4 6.1M90.1 118.9l1.3 2.3M118.3 116.8l-4 8.9M120.1 112.6l-1.1 2.4M125.6 100l-4.7 10.8M151.4 105.2l-10.1 23.1M151.4 105.2l-.3 1.6-.6-.3zM38.3 128.1l24.2 42.4M92.3 122.9l3.5 6.1M96.7 130.7l1.3 2.2"/>
<path d="M98.9 134.6l4.5 8.1M111.7 131.6l-4.8 10.9M113.6 127.4l-1.1 2.4M139.7 131.9l-10.1 23.1M146 120.7h127.6v26.3h-127.6zM146 124.5h127.6M146 128.2h127.6M146 132h127.6M146 135.7h127.6M146 139.5h127.6M158.1 124.5v22.5M169.2 124.5v22.5"/>
<path d="M237.9 124.5v22.5M67.7 142.6l34.7 .7M100.8 142.9l1.6 .4-1.6 .2zM104.4 146.7l-43.7 24.8M106.1 144.3l-.8 1.9-1-1.8M110.4 146.6l21.1 9.2M130 153.3l.6 .3-1 1.4zM146 143.2h127.6M61.5 169.3l.5-.4 .5 1.6z"/>
<circle cx="85.5" cy="52.8" r="2.96"/>
<circle cx="95.2" cy="69" r="2.96"/>
<circle cx="116.1" cy="69.1" r="2.96"/>
<circle cx="56.8" cy="127.5" r="2.96"/>
<circle cx="64.7" cy="142.6" r="2.96"/>
</g>
<path d="M65.5 34.3l1.6 .5-.4 .6zM57.6 54.7l1.6-.4 .1 .6zM140.8 76.1l1.2 1.1-1.5-.5zM11.9 82l1.1 1.2-.5 .3zM99 91.7l.7-.1-.1 1.7zM124.8 92.3l.6-.2 .3 1.6zM51.2 118.1l1.1 1.3-.6 .3zM151.4 105.2l-.3 1.6-.6-.3zM100.8 142.9l1.6 .4-1.6 .2zM130 153.3l.6 .3-1 1.4zM61.5 169.3l.5-.4 .5 1.6z" fill="#000" stroke="#000" stroke-width=".2"/>
<g font-size="4.1">
<text x="191.7" y="168.6">CHAIN SUB ASSEMBLY</text>
<text x="194.2" y="182.5">B</text>
<text x="216.4" y="183.4">CRS-S23-S6-C.SA</text>
</g>
<g font-size="2.8">
<text x="146.5" y="152.6">LUIS K</text>
<text x="175.3" y="152.6">2023-04-24</text>
<text x="220.3" y="153.1">MATERIAL: VARIES</text>
<text x="146.5" y="158.8">COLE P</text>
<text x="175.3" y="158.8">2023-04-24</text>
<text x="146.5" y="171.1">LUIS K</text>
<text x="175.3" y="171.1">2023-04-24</text>
<text x="146.5" y="177.2">ZACH M</text>
<text x="175.3" y="177.2">2023-04-24</text>
<text x="268.6" y="182.1">0</text>
</g>
<g font-size="2.7">
<text x="34.2" y="27.1">4</text>
<text x="104.2" y="27.1">3</text>
<text x="174.1" y="27.1">2</text>
<text x="244" y="27.1">1</text>
<text x="84.8" y="53.8">4</text>
<text x="100.1" y="56.5">(21.3)</text>
<text x="3.8" y="63.7">B</text>
<text x="274.4" y="63.7">B</text>
<text x="94.5" y="70.1">2</text>
<text x="115.4" y="70.1">1</text>
<text x="202.6" y="123.6">PARTS LIST</text>
<text x="33.6" y="127">(24.8)</text>
<text x="56" y="128.5">3</text>
<text x="136.9" y="130.8">(13.2)</text>
<text x="148.9" y="127.3">ITEM</text>
<text x="151.3" y="131.1">1</text>
<text x="161.1" y="127.3">QTY</text>
<text x="162.9" y="131.1">1</text>
<text x="169.8" y="131.1">6663K207_ANSI Roller Chain Idler Sprocket</text>
<text x="194.7" y="127.3">PART NUMBER</text>
<text x="238.5" y="131.1">IDLER GEAR</text>
<text x="247.3" y="127.3">DESCRIPTION</text>
<text x="151.3" y="134.9">2</text>
<text x="162.9" y="134.8">1</text>
<text x="169.8" y="134.9">CRS-S23-P8-CHAIN DRIVE</text>
<text x="238.5" y="134.9">CHAIN</text>
<text x="64" y="143.6">5</text>
<text x="151.3" y="138.6">3</text>
<text x="151.3" y="142.4">4</text>
<text x="162.9" y="138.6">1</text>
<text x="162.9" y="142.4">1</text>
<text x="169.8" y="138.6">6233K38_Channel-Guided Roller Chain Tensioner</text>
<text x="169.8" y="142.4">2741T333_Roller Chain Sprocket</text>
<text x="238.5" y="138.6">TENSIONER</text>
<text x="238.5" y="142.4">DRUM GEAR</text>
<text x="151.3" y="146.1">5</text>
<text x="162.9" y="146.1">1</text>
<text x="169.8" y="146.1">2741T236_Roller Chain Sprocket</text>
<text x="238.5" y="146.1">DRIVE SHAFT GEAR</text>
<text x="3.8" y="154">A</text>
<text x="274.4" y="154">A</text>
<text x="34.2" y="190.7">4</text>
<text x="104.2" y="190.7">3</text>
<text x="174.1" y="190.7">2</text>
<text x="203.5" y="187.2">1 / 4</text>
<text x="244" y="190.7">1</text>
<text x="248.6" y="187.5">1</text>
<text x="255.4" y="187.5">1</text>
</g>
<g font-size="2.3">
<text x="146.5" y="149.1">DRAWN</text>
<text x="146.5" y="155.3">CHECKED</text>
<text x="146.5" y="161.5">QA</text>
<text x="191.7" y="159.3">TITLE</text>
<text x="146.5" y="167.6">MFG</text>
<text x="146.5" y="173.8">APPROVED</text>
<text x="193" y="177.9">SIZE</text>
<text x="216.4" y="177.9">DWG NO</text>
<text x="267.4" y="177.9">REV</text>
<text x="191.7" y="186.1">SCALE</text>
<text x="241.1" y="187.5">SHEET</text>
<text x="251.8" y="187.5">OF</text>
</g>
</svg>
